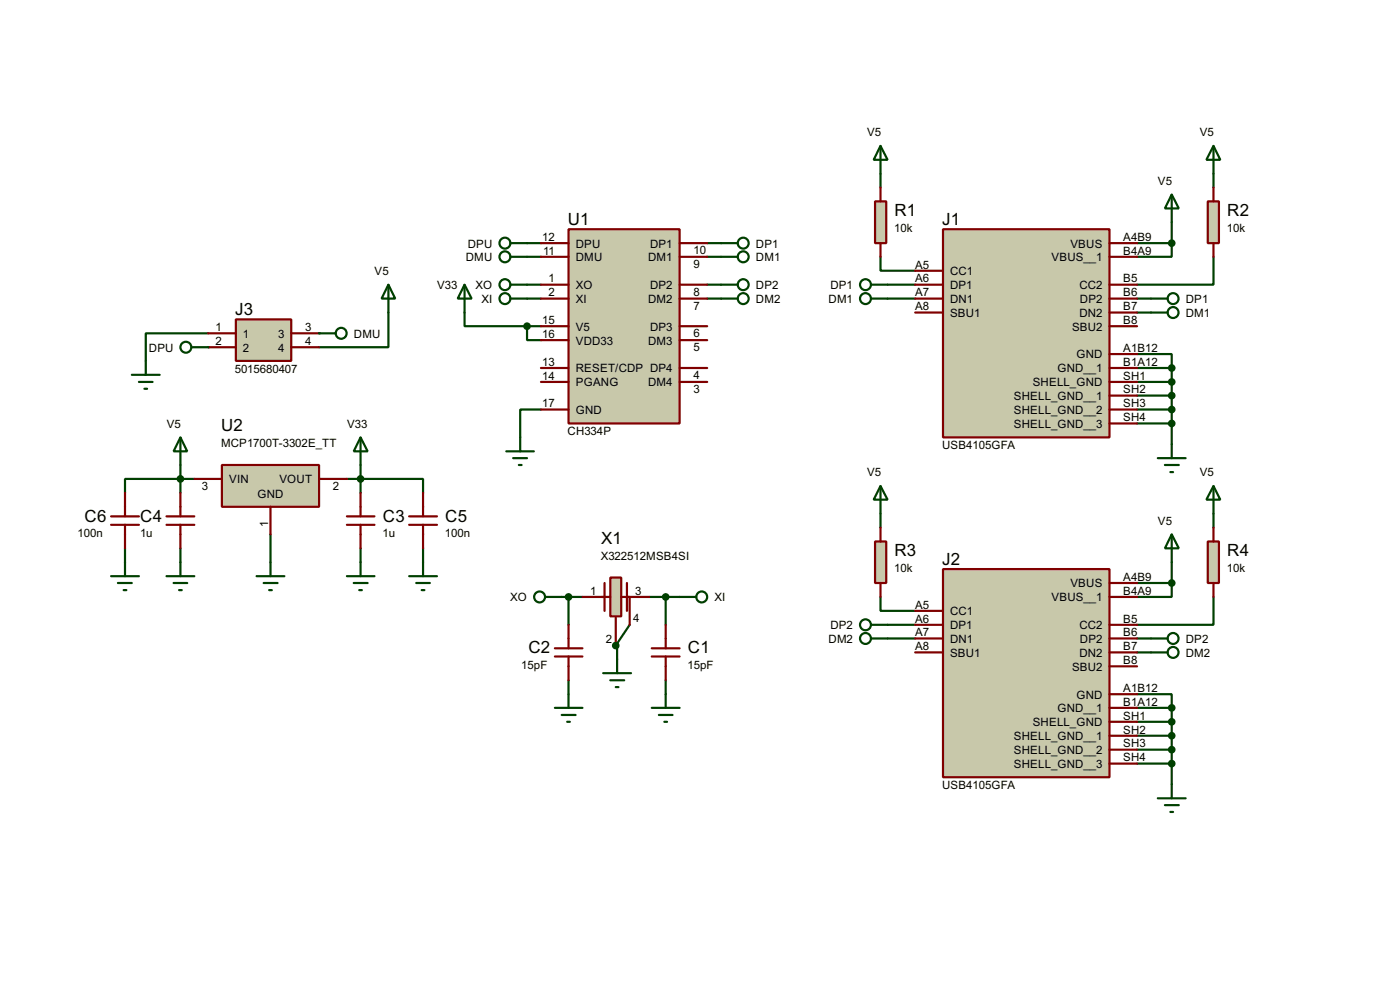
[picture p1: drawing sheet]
<svg xmlns="http://www.w3.org/2000/svg" width="256mm" height="180mm" viewBox="0 0 256 180" stroke-linecap="round" stroke-linejoin="round" font-family="sans-serif">
<g fill="none" stroke="#004000" stroke-width=".4">
<path d="M161.3 31.8v2.5M222.3 31.8v2.5M71.2 57.2v6.4h-12.7M85.1 57.2v2.5h11.5M96.6 59.7v2.6h2.5M96.6 59.7h2.5M129.6 44.5h2.5M129.6 52.1h2.5M129.6 54.7h2.5M129.6 47h2.5M161.3 47v2.6h6.4M162.6 52.1h5.1"/>
<path d="M162.6 54.7h5.1M208.3 44.5h6.4M208.3 54.7h2.6M208.3 57.2h2.6M214.7 44.5v2.5h-6.4M214.7 40.7v3.8M222.3 47v5.1h-14M38.2 61h-11.5v5.1M99.1 75h-3.8v5.1M208.3 64.8h6.4v2.6M208.3 77.5h6.4M208.3 75h6.4"/>
<path d="M208.3 72.4h6.4M208.3 69.9h6.4M208.3 67.4h6.4M214.7 67.4v13.9M49.6 97.8v5.1M161.3 94v2.6M222.3 94v2.6M161.3 109.3v2.5h6.4M162.6 114.4h5.1M162.6 116.9h5.1M208.3 106.7h6.4M208.3 116.9h2.6"/>
<path d="M208.3 119.4h2.6M214.7 106.7v2.6h-6.4M214.7 102.9v3.8M222.3 109.3v5.1h-14M208.3 127.1h6.4v2.5M208.3 139.8h6.4M208.3 137.2h6.4M208.3 134.7h6.4M208.3 132.1h6.4M208.3 129.6h6.4M214.7 129.6v14"/>
</g>
<g fill="#004000">
<circle cx="58.5" cy="61" r=".2"/>
<circle cx="38.2" cy="63.6" r=".2"/>
</g>
<path d="M96.6 44.5h2.5M96.6 47h2.5M115.4 114.4l-2.6 3.8" fill="none" stroke="#004000" stroke-width=".4"/>
<circle cx="112.8" cy="118.2" r=".2" fill="#004000"/>
<g fill="none" stroke="#004000" stroke-width=".4">
<path d="M96.6 52.1h2.5M96.6 54.7h2.5M33.1 85.1v5.1M35.6 87.7h-12.7v2.5M63.6 87.7h13.9v2.5M66.1 85.1v5.1M22.9 100.4v2.5M33.1 100.4v2.5M66.1 100.4v2.5M77.5 100.4v2.5M102.9 109.3h3.8M104.2 109.3v5.1"/>
<path d="M112.8 118.2h.3v2.5M118.9 109.3h5.6M122 109.3v5.1M104.2 124.5v2.6M122 124.5v2.6"/>
</g>
<path d="M104.2 42h20.3v35.5h-20.3z" fill="#c8c8aa" stroke="#800000" stroke-width=".4"/>
<g fill="none" stroke="#800000" stroke-width=".4">
<path d="M99.1 52.1h5.1M99.1 54.7h5.1M99.1 44.5h5.1M99.1 47h5.1M99.1 59.7h5.1M124.5 52.1h5.1M124.5 54.7h5.1M124.5 44.5h5.1M124.5 47h5.1M124.5 59.7h5.1M99.1 62.3h5.1M99.1 67.4h5.1"/>
<path d="M99.1 69.9h5.1M99.1 75h5.1M124.5 62.3h5.1M124.5 67.4h5.1M124.5 69.9h5.1"/>
</g>
<path d="M172.8 42h30.5v38.1h-30.5z" fill-rule="evenodd" fill="#c8c8aa" stroke="#800000" stroke-width=".4"/>
<g fill="none" stroke="#800000" stroke-width=".4">
<path d="M167.7 49.6h5.1M167.7 52.1h5.1M167.7 54.7h5.1M167.7 57.2h5.1M203.3 52.1h5M203.3 54.7h5M203.3 57.2h5M203.3 59.7h5M203.3 44.5h5M203.3 47h5M203.3 64.8h5M203.3 67.4h5"/>
<path d="M203.3 69.9h5M203.3 72.4h5M203.3 75h5M203.3 77.5h5"/>
</g>
<path d="M214.7 35.6l1.3 2.6h-2.6zM214.7 35.6v5.1M212.1 83.9h5.1M213.4 85.1h2.6M214.4 86.4h.5M214.7 81.3v2.6" fill="none" stroke="#004000" stroke-width=".4"/>
<g fill="#004000" stroke="#004000" stroke-width=".4">
<circle cx="214.6" cy="77.5" r=".5"/>
<circle cx="214.6" cy="75" r=".5"/>
<circle cx="214.6" cy="72.4" r=".5"/>
<circle cx="214.6" cy="69.9" r=".5"/>
<circle cx="214.6" cy="67.4" r=".5"/>
<circle cx="214.6" cy="44.5" r=".5"/>
</g>
<path d="M160.3 36.9h2.1v7.6h-2.1z" fill="#c8c8aa" stroke="#800000" stroke-width=".4"/>
<path d="M161.3 34.3v2.6M161.3 44.5v2.5" fill="none" stroke="#800000" stroke-width=".4"/>
<path d="M221.3 36.9h2v7.6h-2z" fill="#c8c8aa" stroke="#800000" stroke-width=".4"/>
<path d="M222.3 34.3v2.6M222.3 44.5v2.5" fill="none" stroke="#800000" stroke-width=".4"/>
<g fill="none" stroke="#004000" stroke-width=".4">
<path d="M161.3 26.7l1.3 2.6h-2.5zM161.3 26.7v5.1M222.3 26.7l1.3 2.6h-2.6zM222.3 26.7v5.1M159.6 52.1h3M159.6 54.7h3M210.9 54.7h3M210.9 57.2h3"/>
<circle cx="158.5" cy="52.1" r="1"/>
<circle cx="158.5" cy="54.7" r="1"/>
<circle cx="214.9" cy="54.7" r="1"/>
<circle cx="214.9" cy="57.2" r="1"/>
</g>
<path d="M172.8 104.2h30.5v38.1h-30.5z" fill-rule="evenodd" fill="#c8c8aa" stroke="#800000" stroke-width=".4"/>
<g fill="none" stroke="#800000" stroke-width=".4">
<path d="M167.7 111.8h5.1M167.7 114.4h5.1M167.7 116.9h5.1M167.7 119.4h5.1M203.3 114.4h5M203.3 116.9h5M203.3 119.4h5M203.3 106.7h5M203.3 109.3h5M203.3 127.1h5M203.3 129.6h5M203.3 122h5"/>
<path d="M203.3 132.1h5M203.3 134.7h5M203.3 137.2h5M203.3 139.8h5"/>
</g>
<path d="M214.7 97.8l1.3 2.6h-2.6zM214.7 97.8v5.1M212.1 146.1h5.1M213.4 147.4h2.6M214.4 148.6h.5M214.7 143.6v2.5" fill="none" stroke="#004000" stroke-width=".4"/>
<g fill="#004000" stroke="#004000" stroke-width=".4">
<circle cx="214.6" cy="139.8" r=".5"/>
<circle cx="214.6" cy="137.2" r=".5"/>
<circle cx="214.6" cy="134.7" r=".5"/>
<circle cx="214.6" cy="132.1" r=".5"/>
<circle cx="214.6" cy="129.6" r=".5"/>
<circle cx="214.6" cy="106.7" r=".5"/>
</g>
<path d="M160.3 99.1h2.1v7.6h-2.1z" fill="#c8c8aa" stroke="#800000" stroke-width=".4"/>
<path d="M161.3 96.6v2.5M161.3 106.7v2.6" fill="none" stroke="#800000" stroke-width=".4"/>
<path d="M221.3 99.1h2v7.6h-2z" fill="#c8c8aa" stroke="#800000" stroke-width=".4"/>
<path d="M222.3 96.6v2.5M222.3 106.7v2.6" fill="none" stroke="#800000" stroke-width=".4"/>
<g fill="none" stroke="#004000" stroke-width=".4">
<path d="M132.1 44.5h3.1M132.1 47h3.1M132.1 52.1h3.1M132.1 54.7h3.1M92.8 82.6h5M94 83.9h2.6M95.1 85.1h.5M95.3 80.1v2.5M161.3 89l1.3 2.5h-2.5zM161.3 89v5M222.3 89l1.3 2.5h-2.6zM222.3 89v5"/>
<path d="M159.6 114.4h3M159.6 116.9h3M210.9 116.9h3M210.9 119.4h3"/>
<circle cx="136.1" cy="47" r="1"/>
<circle cx="136.1" cy="44.5" r="1"/>
<circle cx="136.1" cy="54.7" r="1"/>
<circle cx="136.1" cy="52.1" r="1"/>
<circle cx="158.5" cy="116.9" r="1"/>
<circle cx="158.5" cy="114.4" r="1"/>
<circle cx="214.9" cy="116.9" r="1"/>
<circle cx="214.9" cy="119.4" r="1"/>
</g>
<path d="M40.7 85.1h17.8v7.7h-17.8z" fill-rule="evenodd" fill="#c8c8aa" stroke="#800000" stroke-width=".4"/>
<path d="M35.6 87.7h5.1M49.6 92.8v5M58.5 87.7h5.1" fill="none" stroke="#800000" stroke-width=".4"/>
<path d="M85.1 52.1l1.3 2.6h-2.5zM85.1 52.1v5.1M33.1 80.1l1.2 2.5h-2.5zM33.1 80.1v5M66.1 80.1l1.3 2.5h-2.6zM66.1 80.1v5M47 105.5h5.1M48.3 106.7h2.6M49.3 108h.5M49.6 102.9v2.6" fill="none" stroke="#004000" stroke-width=".4"/>
<circle cx="96.5" cy="59.7" r=".5" fill="#004000" stroke="#004000" stroke-width=".4"/>
<path d="M43.2 58.5h10.2v7.6h-10.2z" fill-rule="evenodd" fill="#c8c8aa" stroke="#800000" stroke-width=".4"/>
<path d="M38.2 61h5M38.2 63.6h5M53.4 61h5.1M53.4 63.6h5.1" fill="none" stroke="#800000" stroke-width=".4"/>
<g fill="none" stroke="#004000" stroke-width=".4">
<path d="M71.2 52.1l1.2 2.6h-2.5zM71.2 52.1v5.1M93.5 44.5h3.1M93.5 47h3.1M24.2 68.6h5.1M25.5 69.9h2.5M26.5 71.2h.5M26.7 66.1v2.5M35.1 63.6h3.1M58.5 61h3"/>
<circle cx="92.5" cy="47" r="1"/>
<circle cx="92.5" cy="44.5" r="1"/>
<circle cx="34" cy="63.6" r="1"/>
<circle cx="62.5" cy="61" r="1"/>
</g>
<path d="M111.8 105.7h2v7.1h-2z" fill-rule="evenodd" fill="#c8c8aa" stroke="#800000" stroke-width=".4"/>
<g fill="none" stroke="#800000" stroke-width=".4">
<path d="M20.4 94.5h5.1M20.4 96.1h5.1M22.9 90.2v4.3M22.9 96.1v4.3M30.5 94.5h5.1M30.5 96.1h5.1M33.1 90.2v4.3M33.1 96.1v4.3M63.6 94.5h5M63.6 96.1h5M66.1 90.2v4.3M66.1 96.1v4.3"/>
<path d="M75 94.5h5.1M75 96.1h5.1M77.5 90.2v4.3M77.5 96.1v4.3M101.7 118.7h5M104.2 114.4v4.3M106.7 109.3h5.1M110.8 106.7v5.1M112.8 113.1v5.1M113.8 109.3h5.1M114.9 106.7v5.1M115.4 109.3v5.1"/>
<path d="M119.4 118.7h5.1M122 114.4v4.3M101.7 120.2h5M104.2 120.2v4.3M119.4 120.2h5.1M122 120.2v4.3"/>
</g>
<g fill="none" stroke="#004000" stroke-width=".4">
<path d="M93.5 52.1h3.1M93.5 54.7h3.1M20.4 105.5h5.1M21.6 106.7h2.6M22.7 108h.5M22.9 102.9v2.6M30.5 105.5h5.1M31.8 106.7h2.5M32.8 108h.5M33.1 102.9v2.6M63.6 105.5h5M64.8 106.7h2.6"/>
<path d="M65.8 108h.5M66.1 102.9v2.6M75 105.5h5.1M76.3 106.7h2.5M77.3 108h.5M77.5 102.9v2.6M99.9 109.3h3M124.5 109.3h3.1M101.7 129.6h5M102.9 130.9h2.6M103.9 132.1h.5M104.2 127.1v2.5"/>
<path d="M110.5 123.2h5.1M111.8 124.5h2.6M112.8 125.8h.5M113.1 120.7v2.5M119.4 129.6h5.1M120.7 130.9h2.5M121.7 132.1h.5M122 127.1v2.5"/>
<circle cx="92.5" cy="54.7" r="1"/>
<circle cx="92.5" cy="52.1" r="1"/>
<circle cx="98.8" cy="109.3" r="1"/>
<circle cx="128.5" cy="109.3" r="1"/>
</g>
<g fill="#004000" stroke="#004000" stroke-width=".4">
<circle cx="112.8" cy="118.2" r=".5"/>
<circle cx="121.9" cy="109.3" r=".5"/>
<circle cx="104.1" cy="109.3" r=".5"/>
<circle cx="66" cy="87.7" r=".5"/>
<circle cx="33" cy="87.7" r=".5"/>
</g>
<g font-size="3.5">
<text x="104" y="41.2">U1</text>
<text x="163.9" y="39.5">R1</text>
<text x="172.6" y="41.2">J1</text>
<text x="224.8" y="39.5">R2</text>
<text x="43.1" y="57.7">J3</text>
<text x="40.5" y="79">U2</text>
<text x="15.5" y="95.5">C6</text>
<text x="25.7" y="95.5">C4</text>
<text x="70.2" y="95.5">C3</text>
<text x="81.6" y="95.5">C5</text>
<text x="110.1" y="99.5">X1</text>
<text x="163.9" y="101.8">R3</text>
<text x="224.8" y="101.8">R4</text>
<text x="172.6" y="103.4">J2</text>
<text x="96.8" y="119.6">C2</text>
<text x="126" y="119.6">C1</text>
</g>
<g font-size="2.4">
<text x="158.8" y="25">V5</text>
<text x="219.8" y="25">V5</text>
<text x="212.1" y="33.9">V5</text>
<text x="85.3" y="47.8">DMU</text>
<text x="85.7" y="45.3">DPU</text>
<text x="99.4" y="44.1">12</text>
<text x="99.5" y="46.6">11</text>
<text x="105.5" y="45.3">DPU</text>
<text x="105.5" y="47.8">DMU</text>
<text x="118.7" y="47.8">DM1</text>
<text x="119.1" y="45.3">DP1</text>
<text x="127.1" y="46.5">10</text>
<text x="138.5" y="45.3">DP1</text>
<text x="138.5" y="47.8">DM1</text>
<text x="163.8" y="42.5">10k</text>
<text x="192.6" y="47.8">VBUS__1</text>
<text x="196.1" y="45.3">VBUS</text>
<text x="205.8" y="44.1">A4B9</text>
<text x="205.8" y="46.6">B4A9</text>
<text x="224.8" y="42.5">10k</text>
<text x="68.6" y="50.4">V5</text>
<text x="80.1" y="52.9">V33</text>
<text x="87.1" y="52.9">XO</text>
<text x="100.5" y="51.7">1</text>
<text x="105.5" y="52.9">XO</text>
<text x="119.1" y="52.9">DP2</text>
<text x="127.1" y="49">9</text>
<text x="138.5" y="52.9">DP2</text>
<text x="152.1" y="52.9">DP1</text>
<text x="167.6" y="49.2">A5</text>
<text x="167.6" y="51.7">A6</text>
<text x="174" y="50.4">CC1</text>
<text x="174" y="52.9">DP1</text>
<text x="197.7" y="52.9">CC2</text>
<text x="205.8" y="51.7">B5</text>
<text x="88.2" y="55.4">XI</text>
<text x="99.4" y="59.3">15</text>
<text x="100.5" y="54.3">2</text>
<text x="105.5" y="55.4">XI</text>
<text x="118.7" y="55.4">DM2</text>
<text x="127.1" y="54.1">8</text>
<text x="127.1" y="56.7">7</text>
<text x="138.5" y="55.4">DM2</text>
<text x="151.8" y="55.4">DM1</text>
<text x="167.6" y="54.3">A7</text>
<text x="167.6" y="56.8">A8</text>
<text x="174" y="55.4">DN1</text>
<text x="174" y="58">SBU1</text>
<text x="197.7" y="58">DN2</text>
<text x="197.8" y="55.4">DP2</text>
<text x="205.8" y="56.8">B7</text>
<text x="205.8" y="54.3">B6</text>
<text x="205.8" y="59.3">B8</text>
<text x="217.2" y="55.4">DP1</text>
<text x="217.2" y="58">DM1</text>
<text x="27.3" y="64.4">DPU</text>
<text x="39.5" y="60.6">1</text>
<text x="39.5" y="63.1">2</text>
<text x="44.5" y="61.8">1</text>
<text x="44.5" y="64.4">2</text>
<text x="51" y="61.8">3</text>
<text x="51" y="64.4">4</text>
<text x="55.9" y="60.6">3</text>
<text x="55.9" y="63.1">4</text>
<text x="64.8" y="61.8">DMU</text>
<text x="99.4" y="61.9">16</text>
<text x="105.5" y="60.5">V5</text>
<text x="105.5" y="63.1">VDD33</text>
<text x="118.7" y="63.1">DM3</text>
<text x="119.1" y="60.5">DP3</text>
<text x="127.1" y="61.7">6</text>
<text x="127.1" y="64.2">5</text>
<text x="196.4" y="60.5">SBU2</text>
<text x="197.2" y="65.6">GND</text>
<text x="205.8" y="64.4">A1B12</text>
<text x="43" y="68.3">5015680407</text>
<text x="99.4" y="67">13</text>
<text x="99.4" y="69.5">14</text>
<text x="105.5" y="68.1">RESET/CDP DP4</text>
<text x="105.5" y="70.7">PGANG</text>
<text x="118.7" y="70.7">DM4</text>
<text x="127.1" y="69.4">4</text>
<text x="127.1" y="71.9">3</text>
<text x="189.2" y="70.7">SHELL_GND</text>
<text x="193.7" y="68.1">GND__1</text>
<text x="205.8" y="67">B1A12</text>
<text x="205.8" y="69.5">SH1</text>
<text x="205.8" y="72">SH2</text>
<text x="99.4" y="74.6">17</text>
<text x="105.5" y="75.8">GND</text>
<text x="185.7" y="73.2">SHELL_GND__1</text>
<text x="185.7" y="75.8">SHELL_GND__2</text>
<text x="205.8" y="74.6">SH3</text>
<text x="205.8" y="77.1">SH4</text>
<text x="30.5" y="78.3">V5</text>
<text x="40.5" y="81.8">MCP1700T-3302E_TT</text>
<text x="63.6" y="78.3">V33</text>
<text x="104" y="79.7">CH334P</text>
<text x="172.6" y="82.2">USB4105GFA</text>
<text x="185.7" y="78.3">SHELL_GND__3</text>
<text x="37" y="89.6">3</text>
<text x="42" y="88.5">VIN</text>
<text x="51.2" y="88.5">VOUT</text>
<text x="61" y="89.6">2</text>
<text x="158.8" y="87.2">V5</text>
<text x="219.8" y="87.2">V5</text>
<text x="47.2" y="91.1">GND</text>
<text x="14.2" y="98.4">100n</text>
<text x="25.7" y="98.4">1u</text>
<text x="49.1" y="96.5" transform="rotate(-90 49.1 96.5)">1</text>
<text x="70.1" y="98.4">1u</text>
<text x="81.5" y="98.4">100n</text>
<text x="212.1" y="96.1">V5</text>
<text x="110.1" y="102.4">X322512MSB4SI</text>
<text x="163.8" y="104.7">10k</text>
<text x="196.1" y="107.5">VBUS</text>
<text x="205.8" y="106.3">A4B9</text>
<text x="224.8" y="104.7">10k</text>
<text x="93.5" y="110.1">XO</text>
<text x="108.1" y="108.9">1</text>
<text x="116" y="113.8">4</text>
<text x="116.4" y="108.9">3</text>
<text x="130.9" y="110.1">XI</text>
<text x="167.6" y="111.4">A5</text>
<text x="167.6" y="114">A6</text>
<text x="174" y="112.6">CC1</text>
<text x="192.6" y="110.1">VBUS__1</text>
<text x="205.8" y="114">B5</text>
<text x="205.8" y="108.9">B4A9</text>
<text x="111" y="117.6">2</text>
<text x="151.8" y="117.7">DM2</text>
<text x="152.1" y="115.2">DP2</text>
<text x="167.6" y="116.5">A7</text>
<text x="167.6" y="119">A8</text>
<text x="174" y="117.7">DN1</text>
<text x="174" y="115.2">DP1</text>
<text x="197.7" y="115.2">CC2</text>
<text x="197.8" y="117.7">DP2</text>
<text x="205.8" y="119">B7</text>
<text x="205.8" y="116.5">B6</text>
<text x="217.2" y="117.7">DP2</text>
<text x="95.5" y="122.5">15pF</text>
<text x="126" y="122.5">15pF</text>
<text x="174" y="120.2">SBU1</text>
<text x="196.4" y="122.8">SBU2</text>
<text x="197.7" y="120.2">DN2</text>
<text x="205.8" y="121.6">B8</text>
<text x="217.2" y="120.2">DM2</text>
<text x="193.7" y="130.4">GND__1</text>
<text x="197.2" y="127.9">GND</text>
<text x="205.8" y="126.7">A1B12</text>
<text x="205.8" y="129.2">B1A12</text>
<text x="205.8" y="131.7">SH1</text>
<text x="185.7" y="135.5">SHELL_GND__1</text>
<text x="189.2" y="132.9">SHELL_GND</text>
<text x="205.8" y="134.3">SH2</text>
<text x="205.8" y="136.8">SH3</text>
<text x="185.7" y="138">SHELL_GND__2</text>
<text x="185.7" y="140.6">SHELL_GND__3</text>
<text x="205.8" y="139.4">SH4</text>
<text x="172.6" y="144.5">USB4105GFA</text>
</g>
</svg>
